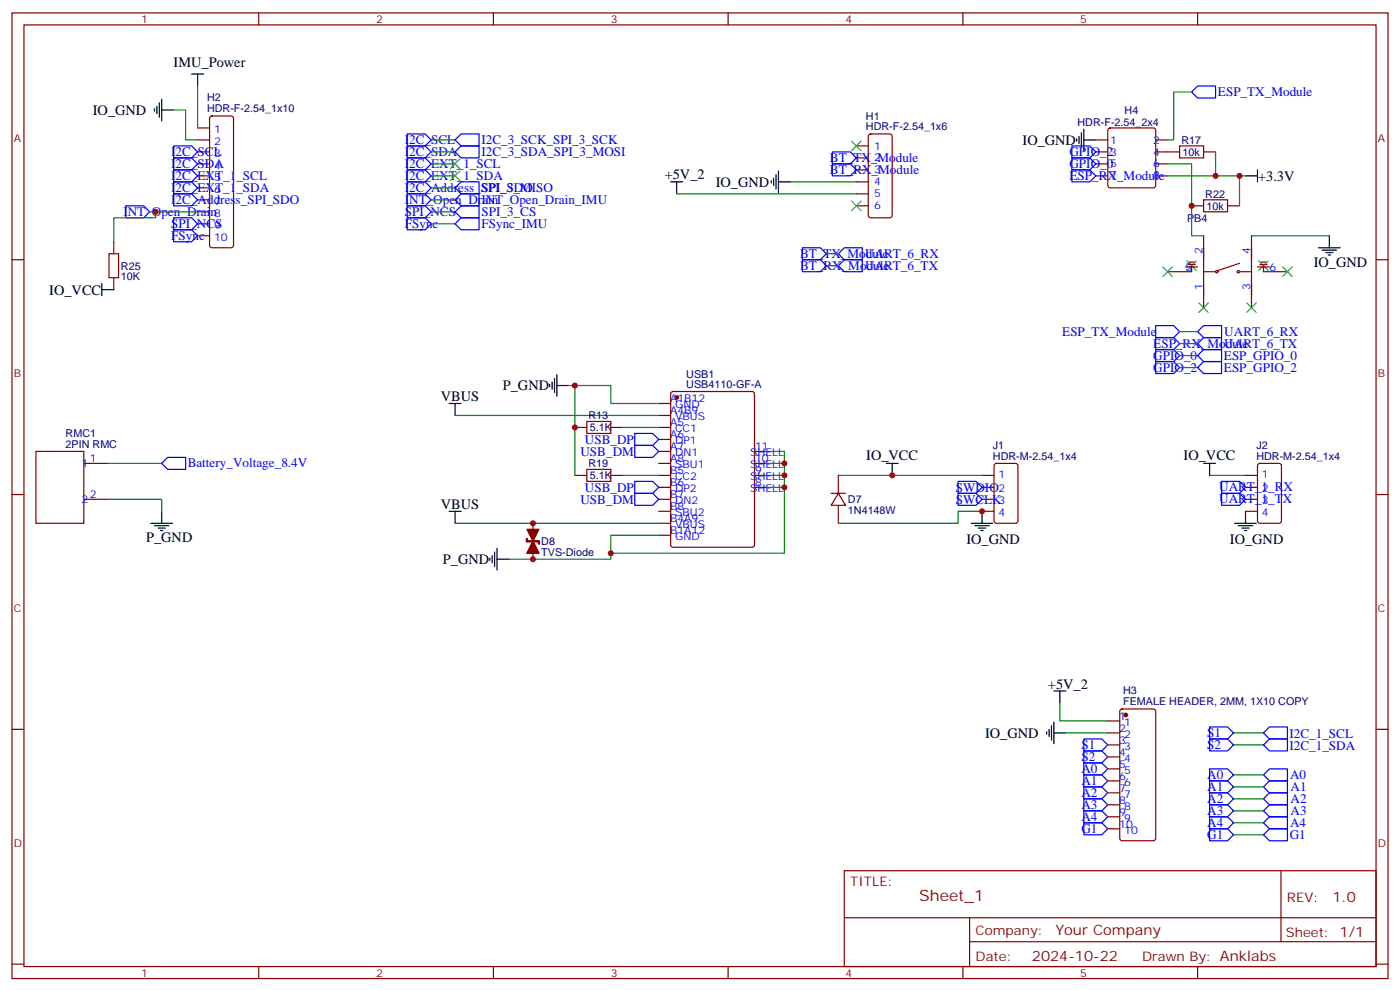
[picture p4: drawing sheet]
<svg xmlns="http://www.w3.org/2000/svg" width="412mm" height="292mm" viewBox="0 0 412 292" stroke-linecap="round" stroke-linejoin="round" font-family="sans-serif">
<g fill="none" stroke="#870000" stroke-width=".35">
<path d="M3.5 3.8h405.4v284.3h-405.4zM7.1 7.3h398.2v277.3h-398.2zM76.2 3.8v3.5M145.3 3.8v3.5M214.5 3.8v3.5M283.6 3.8v3.5M352.8 3.8v3.5M58.2 37.7h3.5M62 34.4l.4-.3h5.7l.5 .3 .2 .5v37.3l-.2 .5-.5 .3h-5.7l-.5-.3-.2-.5v-37.3zM256 39.6l.5-.2h5.6l.7 .5v23.5l-.4 .7h-5.9l-.7-.4v-23.6zM326.6 37.9l.4-.2h12.7l.5 .2 .2 .5v16.2l-.2 .5-.5 .2h-12.7l-.5-.2-.2-.5v-16.2zM58.2 41.2h3.5"/>
<path d="M58.2 44.7h3.5M58.2 48.3h3.5M58.2 51.8h3.5M58.2 55.3h3.5M58.2 58.8h3.5M252.2 43h3.6M252.2 46.5h3.6M252.2 50h3.6M252.2 53.6h3.6M252.2 57.1h3.6M322.8 41.2h3.5M322.8 44.7h3.5"/>
<path d="M322.8 48.3h3.5M322.8 51.8h3.5M340.4 41.2h3.6M340.4 44.7h7.1M340.4 48.3h3.6M340.4 51.8h3.6M347.5 43h7v3.5h-7zM354.5 58.8h7.1v3.6h-7.1zM354.5 44.7h3.6M3.5 76.5h3.6M32.1 74.7h2.8v7.1h-2.8zM33.5 71.2v3.5"/>
<path d="M58.2 62.4h3.5M58.2 65.9h3.5M58.2 69.4h3.5M252.2 60.6h3.6M349.2 78.6h3.6M350 77.9h2.1M350.3 77.2h1.4M351 60.6h3.5M351 78.6v1.4h-7M354.5 69.4v21.2M361.6 60.6h3.5M365.1 77.5l-6.3 2.2"/>
<path d="M368.7 69.4v21.2M370.4 78.6h3.5M371.1 77.9h2.1M371.5 77.2h1.4M372.2 78.6v1.4h7M405.3 76.5h3.6M33.5 81.8v3.5M354.5 80h3.6M365.1 80h3.6M194 118.8h3.6M197.8 115.5l.5-.2h23.2l.7 .4v44.7l-.4 .7h-23.5l-.7-.4v-44.7zM10.6 132.9h14.1v21.2h-14.1z"/>
<path d="M24.7 136.5h7M169.3 140h3.6M169.3 125.9h3.6M172.9 124.1h7v3.5h-7zM172.9 138.2h7v3.5h-7zM179.9 140h3.5M179.9 125.9h3.5M194 140h3.6M194 122.3h3.6M194 125.9h3.6M194 129.4h3.6M194 132.9h3.6"/>
<path d="M194 136.5h3.6M222.2 140h3.6M222.2 132.9h3.6M222.2 136.5h3.6M246.9 140v5.3M289.3 140h3.5M293 136.7l.5-.2h5.7l.6 .4 .1 16.5-.5 .6-5.9 .1-.6-.5-.1-16.4zM366.9 140h3.5M370.7 136.7l.4-.2h5.7l.6 .4 .1 16.5-.5 .6-5.9 .1-.6-.5-.1-16.4zM3.5 145.6h3.6M24.7 147h7M157 154.1v1.8"/>
<path d="M194 143.5h3.6M194 147h3.6M194 150.6h3.6M194 154.1h3.6M194 157.6h3.6M222.2 143.5h3.6M244.8 145.3h4.3M246.9 145.3l2.2 3.5h-4.3zM246.9 148.8v5.3M289.3 143.5h3.5M289.3 147h3.5M289.3 150.6h3.5"/>
<path d="M366.9 143.5h3.5M366.9 147h3.5M366.9 150.6h3.5M405.3 145.6h3.6M157 162.9v1.8M3.5 214.8h3.6M326.3 212.3h3.5M326.3 215.8h3.5M326.3 219.4h3.5M330.1 209l.5-.2h9.1l.7 .4v37.7l-.4 .6-9.4 .1-.7-.5-.1-37.6zM405.3 214.8h3.6M326.3 222.9h3.5"/>
<path d="M326.3 226.4h3.5M326.3 229.9h3.5M326.3 233.5h3.5M326.3 237h3.5M248.7 256.4h156.6v28.2h-156.6zM326.3 240.5h3.5M326.3 244.1h3.5M377.3 256.4v20.9M248.7 270.2h156.5M285.6 277.3h119.6M285.6 270.2v14.2M3.5 283.9h3.6"/>
<path d="M76.2 284.6v3.5M145.3 284.6v3.5M214.5 284.6v3.5M283.6 284.6v3.5M352.8 284.6v3.5M405.3 283.9h3.6"/>
<circle cx="358.4" cy="80" r=".35"/>
<circle cx="364.8" cy="80" r=".35"/>
</g>
<g fill="none" stroke="#000" stroke-width=".35">
<path d="M45.5 32v.7M46.2 31.3v2.1M46.9 30.3v4.2M47.6 29.2v6.4M47.6 32.4h3.6M56.4 21.8h3.6M58.2 21.8v3.5M318.6 39.1v4.2M319.3 38v6.4M197.6 53.6h3.5M199.3 53.6v3.5M227.2 53.2v.7"/>
<path d="M227.9 52.5v2.1M228.6 51.4v4.3M229.3 53.6h3.5M229.3 50.4v6.3M317.1 40.9v.7M317.9 40.1v2.2M319.3 41.2h3.5M366.9 51.8h3.5M370.4 50v3.6M388.4 73h6.4M389.5 73.7h4.2M390.5 74.4h2.1"/>
<path d="M391.2 75.1h.7M391.6 69.4v3.6M30 85.3h3.5M30 83.5v3.6M132.3 118.8h3.5M134.1 118.8v3.5M161.9 113.2v.7M162.6 112.5v2.1M163.3 111.4v4.2M164 113.5h3.6M164 110.3v6.4M261.1 136.5h3.5"/>
<path d="M262.8 136.5v3.5M354.5 136.5h3.6M356.3 136.5v3.5M44.4 154.1h6.4M45.5 154.8h4.2M46.6 155.5h2.1M47.3 156.2h.7M47.6 150.6v3.5M132.3 150.6h3.5M134.1 150.6v3.5M286.1 154.1h6.4M287.2 154.8h4.2"/>
<path d="M288.2 155.5h2.1M288.9 156.2h.7M289.3 150.6v3.5M363.7 154.1h6.4M364.8 154.8h4.2M365.8 155.5h2.1M366.5 156.2h.7M366.9 150.6v3.5M144.3 164.3v.7M145 163.6v2.1M145.7 162.6v4.2M146.4 164.7h3.5"/>
<path d="M146.4 161.5v6.4M308.3 215.5v.7M309 214.8v2.1M309.7 213.7v4.2M310.4 203.5h3.6M310.4 215.8h3.6M310.4 212.7v6.3M312.2 203.5v3.5"/>
</g>
<g fill="none" stroke="#008700" stroke-width=".35">
<path d="M51.2 32.4h3.5v8.8h3.5M58.2 25.3v12.4M351 27.1h-5.3v14.1h-1.7M127 41.2h7.1M127 44.7h7.1M127 48.3h7.1M127 51.8h7.1M127 55.3h7.1M127 58.8h7.1M199.3 57.1h52.9M232.8 53.6h19.4M344 48.3h7v21.1h3.5"/>
<path d="M344 51.8h22.9M358.1 44.7v7.1M365.1 51.8v8.8M44.1 62.4h14.1M45.9 62.4v1.7h-12.4v7.1M127 62.4h7.1M127 65.9h7.1M243.4 78.2h3.5M243.4 74.7h3.5M368.7 69.4h22.9M347.5 97.6h5.3M167.6 113.5h12.3v5.3h14.1"/>
<path d="M169.3 113.5v26.5M347.5 104.7h5.3M347.5 108.2h5.3M347.5 101.2h5.3M31.7 136.5h15.9M134.1 122.3h59.9M183.4 140h10.6M183.4 125.9h10.6M225.8 132.9h5.3v3.6h-5.3M231.1 136.5v3.5h-5.3M231.1 140v3.5h-5.3M246.9 140h42.4"/>
<path d="M356.3 140h10.6M31.7 147h15.9v3.6M134.1 154.1h59.9M194 157.6h-14.1v7.1h-30M231.1 143.5v19.4h-51.2M289.3 150.6h-7.1v3.5h-35.3M312.2 207v5.3h14.1M314 215.8h12.3M363.4 215.8h8.8M363.4 219.4h8.8M363.4 238.8h8.8M363.4 235.2h8.8"/>
<path d="M363.4 231.7h8.8M363.4 228.2h8.8M363.4 242.3h8.8M363.4 245.8h8.8"/>
</g>
<g fill="none" stroke="#00f" stroke-width=".35">
<path d="M119.9 39.4h5.3l1.8 1.8-1.8 1.8h-5.3zM135.8 39.4h5.3v3.6h-5.3l-1.7-1.8zM351 27.1l1.8-1.8h5.3v3.6h-5.3zM51.2 43h5.2l1.8 1.7-1.8 1.8h-5.2zM51.2 46.5h5.2l1.8 1.8-1.8 1.7h-5.2zM51.2 50h5.2l1.8 1.8-1.8 1.8h-5.2zM51.2 53.6h5.2l1.8 1.7-1.8 1.8h-5.2zM51.2 57.1h5.2l1.8 1.7-1.8 1.8h-5.2zM119.9 43h5.3l1.8 1.7-1.8 1.8h-5.3zM119.9 46.5h5.3l1.8 1.8-1.8 1.7h-5.3zM119.9 50h5.3l1.8 1.8-1.8 1.8h-5.3zM119.9 53.6h5.3l1.8 1.7-1.8 1.8h-5.3z"/>
<path d="M119.9 57.1h5.3l1.8 1.7-1.8 1.8h-5.3zM134.1 44.7l1.7-1.7h5.3v3.5h-5.3zM134.1 55.3l1.7-1.7h5.3v3.5h-5.3zM135.8 57.1h5.3v3.5h-5.3l-1.7-1.8zM245.2 44.7h5.3l1.7 1.8-1.7 1.8h-5.3zM245.2 48.3h5.3l1.7 1.7-1.7 1.8h-5.3zM315.7 50h5.3l1.8 1.8-1.8 1.8h-5.3zM315.7 43h5.3l1.8 1.7-1.8 1.8h-5.3zM315.7 46.5h5.3l1.8 1.8-1.8 1.7h-5.3zM37 60.6h5.3l1.8 1.8-1.8 1.7h-5.3zM51.2 64.1h5.2l1.8 1.8-1.8 1.8h-5.2zM51.2 67.7h5.2l1.8 1.7-1.8 1.8h-5.2z"/>
<path d="M119.9 60.6h5.3l1.8 1.8-1.8 1.7h-5.3zM119.9 64.1h5.3l1.8 1.8-1.8 1.8h-5.3zM134.1 65.9l1.7-1.8h5.3v3.6h-5.3zM134.1 62.4l1.7-1.8h5.3v3.5h-5.3zM236.4 76.5h5.3l1.7 1.7-1.7 1.8h-5.3zM236.4 73h5.3l1.7 1.7-1.7 1.8h-5.3zM246.9 74.7l1.8-1.7h5.3v3.5h-5.3zM246.9 78.2l1.8-1.7h5.3v3.5h-5.3zM340.4 95.9h5.3l1.8 1.7-1.8 1.8h-5.3zM340.4 99.4h5.3l1.8 1.8-1.8 1.7h-5.3zM354.5 95.9h5.3v3.5h-5.3l-1.7-1.8zM340.4 102.9h5.3l1.8 1.8-1.8 1.8h-5.3z"/>
<path d="M340.4 106.5h5.3l1.8 1.7-1.8 1.8h-5.3zM352.8 101.2l1.7-1.8h5.3v3.5h-5.3zM354.5 102.9h5.3v3.6h-5.3l-1.7-1.8zM354.5 106.5h5.3v3.5h-5.3l-1.7-1.8zM47.6 136.5l1.8-1.8h5.3v3.5h-5.3zM187 127.6h5.3l1.7 1.8-1.7 1.8h-5.3zM187 131.2h5.3l1.7 1.7-1.7 1.8h-5.3zM187 145.3h5.3l1.7 1.7-1.7 1.8h-5.3zM187 141.7h5.3l1.7 1.8-1.7 1.8h-5.3zM282.2 141.7h5.3l1.8 1.8-1.8 1.8h-5.3zM282.2 145.3h5.3l1.8 1.7-1.8 1.8h-5.3zM359.8 145.3h5.3l1.8 1.7-1.8 1.8h-5.3z"/>
<path d="M359.8 141.7h5.3l1.8 1.8-1.8 1.8h-5.3zM319.3 217.6h5.3l1.7 1.8-1.7 1.7h-5.3zM356.3 217.6h5.3l1.8 1.8-1.8 1.7h-5.3zM356.3 214.1h5.3l1.8 1.7-1.8 1.8h-5.3zM372.2 215.8l1.7-1.7h5.3v3.5h-5.3zM373.9 217.6h5.3v3.5h-5.3l-1.7-1.7zM319.3 224.6h5.3l1.7 1.8-1.7 1.8h-5.3zM319.3 221.1h5.3l1.7 1.8-1.7 1.7h-5.3zM319.3 228.2h5.3l1.7 1.7-1.7 1.8h-5.3zM319.3 231.7h5.3l1.7 1.8-1.7 1.7h-5.3zM319.3 235.2h5.3l1.7 1.8-1.7 1.8h-5.3zM319.3 238.8h5.3l1.7 1.7-1.7 1.8h-5.3z"/>
<path d="M356.3 237h5.3l1.8 1.8-1.8 1.7h-5.3zM356.3 233.5h5.3l1.8 1.7-1.8 1.8h-5.3zM356.3 229.9h5.3l1.8 1.8-1.8 1.8h-5.3zM356.3 226.4h5.3l1.8 1.8-1.8 1.7h-5.3zM372.2 238.8l1.7-1.8h5.3v3.5h-5.3zM372.2 231.7l1.7-1.8h5.3v3.6h-5.3zM372.2 228.2l1.7-1.8h5.3v3.5h-5.3zM373.9 233.5h5.3v3.5h-5.3l-1.7-1.8zM319.3 242.3h5.3l1.7 1.8-1.7 1.7h-5.3zM356.3 240.5h5.3l1.8 1.8-1.8 1.8h-5.3zM356.3 244.1h5.3l1.8 1.7-1.8 1.8h-5.3zM372.2 245.8l1.7-1.7h5.3v3.5h-5.3z"/>
<path d="M372.2 242.3l1.7-1.8h5.3v3.6h-5.3z"/>
</g>
<g fill="none" stroke="#3c3" stroke-width=".35">
<path d="M132.6 46.8l2.9 2.9M132.6 50.4l2.9 2.8M135.5 46.8l-2.9 2.9M135.5 50.4l-2.9 2.8M250.8 41.6l2.8 2.8M250.8 59.2l2.8 2.8M253.6 41.6l-2.8 2.8M253.6 59.2l-2.8 2.8M342.5 78.6l2.9 2.8M345.4 78.6l-2.9 2.8M349.6 76.8l2.8 2.9M352.4 76.8l-2.8 2.9"/>
<path d="M370.8 76.8l2.8 2.9M373.6 76.8l-2.8 2.9M377.8 78.6l2.8 2.8M380.6 78.6l-2.8 2.8M353.1 89.2l2.9 2.8M356 89.2l-2.9 2.8M367.2 89.2l2.9 2.8M370.1 89.2l-2.9 2.8"/>
</g>
<g fill="#870000" stroke="#870000" stroke-width=".35">
<path d="M157 159.4l1.7 3.5h-3.5z"/>
<path d="M155.2 155.9h3.5l-1.7 3.5z"/>
<circle cx="199.3" cy="117.1" r=".53"/>
<circle cx="331.6" cy="210.5" r=".53"/>
</g>
<path d="M155.2 158.7v.7h3.5v.7" fill="none" stroke="#870000" stroke-width=".71"/>
<g fill="#c00">
<circle cx="169.3" cy="113.5" r=".88"/>
<circle cx="169.3" cy="125.9" r=".88"/>
<circle cx="231.1" cy="136.5" r=".88"/>
<circle cx="231.1" cy="140" r=".88"/>
<circle cx="179.9" cy="162.9" r=".88"/>
<circle cx="231.1" cy="143.5" r=".88"/>
<circle cx="358.1" cy="51.8" r=".88"/>
<circle cx="365.1" cy="51.8" r=".88"/>
<circle cx="45.9" cy="62.4" r=".88"/>
<circle cx="351" cy="60.6" r=".88"/>
<circle cx="289.3" cy="150.6" r=".88"/>
<circle cx="157" cy="164.7" r=".88"/>
<circle cx="157" cy="154.1" r=".88"/>
<circle cx="262.8" cy="140" r=".88"/>
</g>
<text font-size="4.6" fill="#800" x="270.8" y="265.4">Sheet_1</text>
<g font-size="4.2">
<text x="51.2" y="19.7">IMU_Power</text>
<text x="27.4" y="33.8">IO_GND</text>
<text x="301.2" y="42.6">IO_GND</text>
<text x="195.8" y="52.8">+5V_2</text>
<text x="370.6" y="53.2">+3.3V</text>
<text x="210.8" y="54.9">IO_GND</text>
<text x="387" y="78.6">IO_GND</text>
<text x="14.5" y="86.7">IO_VCC</text>
<text x="129.8" y="118.1">VBUS</text>
<text x="148.1" y="115">P_GND</text>
<text x="255.2" y="135.4">IO_VCC</text>
<text x="348.7" y="135.4">IO_VCC</text>
<text x="129.8" y="149.9">VBUS</text>
<text x="43" y="159.7">P_GND</text>
<text x="284.7" y="160.2">IO_GND</text>
<text x="362.3" y="160.2">IO_GND</text>
<text x="130.5" y="166.1">P_GND</text>
<text x="308.7" y="202.8">+5V_2</text>
<text x="290.2" y="217.2">IO_GND</text>
</g>
<g font-size="4.2" fill="#800">
<text x="392.5" y="265.7">1.0</text>
<text x="310.9" y="275.2">Your Company</text>
<text x="304" y="283">2024-10-22</text>
</g>
<g font-size="3.9" fill="#00f">
<text x="358.8" y="28.4">ESP_TX_Module</text>
<text x="50.4" y="46">I2C_SCL</text>
<text x="119.2" y="42.5">I2C_SCL</text>
<text x="119.2" y="46">I2C_SDA</text>
<text x="141.8" y="46">I2C_3_SDA_SPI_3_MOSI</text>
<text x="141.8" y="42.5">I2C_3_SCK_SPI_3_SCK</text>
<text x="244.5" y="47.8">BT_TX_Module</text>
<text x="315" y="46">GPIO_2</text>
<text x="50.4" y="49.5">I2C_SDA</text>
<text x="50.4" y="53">I2C_EXT_1_SCL</text>
<text x="119.2" y="49.5">I2C_EXT_1_SCL</text>
<text x="119.2" y="53">I2C_EXT_1_SDA</text>
<text x="244.5" y="51.3">BT_RX_Module</text>
<text x="315" y="53">ESP_RX_Module</text>
<text x="315" y="49.5">GPIO_0</text>
<text x="50.4" y="56.6">I2C_EXT_1_SDA</text>
<text x="119.2" y="56.6">I2C_Address_SPI_SDO</text>
<text x="141.8" y="56.6">SPI_3_MISO</text>
<text x="36.3" y="63.6">INT_Open_Drain</text>
<text x="50.4" y="60.1">I2C_Address_SPI_SDO</text>
<text x="119.2" y="60.1">INT_Open_Drain</text>
<text x="119.2" y="63.6">SPI_NCS</text>
<text x="141.8" y="60.2">INT_Open_Drain_IMU</text>
<text x="141.8" y="63.7">SPI_3_CS</text>
<text x="50.4" y="67.2">SPI_NCS</text>
<text x="50.4" y="70.7">FSync</text>
<text x="119.2" y="67.1">FSync</text>
<text x="141.8" y="67.3">FSync_IMU</text>
<text x="235.7" y="76">BT_TX_Module</text>
<text x="254.8" y="76.1">UART_6_RX</text>
<text x="235.7" y="79.5">BT_RX_Module</text>
<text x="254.8" y="79.6">UART_6_TX</text>
<text x="312.9" y="98.9">ESP_TX_Module</text>
<text x="360.6" y="99">UART_6_RX</text>
<text x="339.7" y="102.4">ESP_RX_Module</text>
<text x="339.7" y="106">GPIO_0</text>
<text x="360.5" y="106">ESP_GPIO_0</text>
<text x="360.6" y="102.5">UART_6_TX</text>
<text x="339.7" y="109.5">GPIO_2</text>
<text x="360.5" y="109.5">ESP_GPIO_2</text>
<text x="172.3" y="130.8">USB_DP</text>
<text x="55.3" y="137.7">Battery_Voltage_8.4V</text>
<text x="171" y="134.3">USB_DM</text>
<text x="171" y="148.4">USB_DM</text>
<text x="172.3" y="144.9">USB_DP</text>
<text x="281.5" y="144.8">SWDIO</text>
<text x="281.5" y="148.3">SWCLK</text>
<text x="359.1" y="148.2">UART_1_TX</text>
<text x="359.1" y="144.7">UART_1_RX</text>
<text x="318.6" y="220.6">S1</text>
<text x="355.6" y="220.6">S2</text>
<text x="355.6" y="217.1">S1</text>
<text x="379.8" y="217.2">I2C_1_SCL</text>
<text x="379.8" y="220.7">I2C_1_SDA</text>
<text x="318.6" y="227.7">A0</text>
<text x="318.6" y="224.2">S2</text>
<text x="318.6" y="231.2">A1</text>
<text x="355.6" y="233">A1</text>
<text x="355.6" y="229.4">A0</text>
<text x="380" y="229.5">A0</text>
<text x="380.1" y="233.1">A1</text>
<text x="318.6" y="234.7">A2</text>
<text x="318.6" y="238.3">A3</text>
<text x="355.6" y="236.5">A2</text>
<text x="380.1" y="236.6">A2</text>
<text x="318.6" y="241.8">A4</text>
<text x="318.6" y="245.3">G1</text>
<text x="355.6" y="240">A3</text>
<text x="355.6" y="243.6">A4</text>
<text x="380" y="243.6">A4</text>
<text x="380.1" y="240.1">A3</text>
<text x="355.6" y="247.1">G1</text>
<text x="379.9" y="247.2">G1</text>
</g>
<g font-size="3.9" fill="#800">
<text x="250.5" y="261">TITLE:</text>
<text x="379.1" y="265.7">REV:</text>
<text x="287.4" y="275.2">Company:</text>
<text x="378.7" y="275.8">Sheet: 1/1</text>
<text x="287.4" y="282.9">Date:</text>
<text x="336.4" y="282.9">Drawn By: Anklabs</text>
</g>
<g font-size="3.2" fill="#800">
<text x="41.6" y="6.8">1</text>
<text x="110.8" y="6.8">2</text>
<text x="179.9" y="6.8">3</text>
<text x="249.1" y="6.8">4</text>
<text x="318.2" y="6.8">5</text>
<text x="4.1" y="41.9">A</text>
<text x="405.9" y="41.9">A</text>
<text x="4.1" y="111.1">B</text>
<text x="405.9" y="111.1">B</text>
<text x="4.1" y="180.2">C</text>
<text x="405.9" y="180.2">C</text>
<text x="4.1" y="249.3">D</text>
<text x="405.9" y="249.3">D</text>
<text x="41.6" y="287.6">1</text>
<text x="110.8" y="287.6">2</text>
<text x="179.9" y="287.6">3</text>
<text x="249.1" y="287.6">4</text>
<text x="318.2" y="287.6">5</text>
</g>
<g font-size="3.2" fill="#000080">
<text x="61" y="29.8">H2</text>
<text x="61" y="33.1">HDR-F-2.54_1x10</text>
<text x="255.1" y="35.2">H1</text>
<text x="331.3" y="33.5">H4</text>
<text x="255.1" y="38.4">HDR-F-2.54_1x6</text>
<text x="317.4" y="37">HDR-F-2.54_2x4</text>
<text x="348" y="42.3">R17</text>
<text x="348.3" y="45.8">10k</text>
<text x="355" y="58.2">R22</text>
<text x="349.7" y="65.3">PB4</text>
<text x="355.4" y="61.7">10k</text>
<text x="35.6" y="82.6">10K</text>
<text x="35.6" y="79.4">R25</text>
<text x="202.2" y="111.2">USB1</text>
<text x="202.2" y="114.1">USB4110-GF-A</text>
<text x="173.4" y="123.5">R13</text>
<text x="19.3" y="131.9">2PIN RMC</text>
<text x="19.3" y="128.7">RMC1</text>
<text x="173.7" y="127">5.1K</text>
<text x="173.4" y="137.6">R19</text>
<text x="292.5" y="135.4">HDR-M-2.54_1x4</text>
<text x="292.5" y="132.2">J1</text>
<text x="370.1" y="135.4">HDR-M-2.54_1x4</text>
<text x="370.1" y="132.2">J2</text>
<text x="173.7" y="141.1">5.1K</text>
<text x="249.8" y="148.2">D7</text>
<text x="249.8" y="151.3">1N4148W</text>
<text x="159.5" y="160.5">D8</text>
<text x="159.5" y="163.7">TVS-Diode</text>
<text x="330.9" y="207.6">FEMALE HEADER, 2MM, 1X10 COPY</text>
<text x="330.9" y="204.5">H3</text>
</g>
<g font-size="3.2" fill="#00f">
<text x="63" y="39.1">1</text>
<text x="63" y="42.6">2</text>
<text x="63" y="46.1">3</text>
<text x="257.5" y="44">1</text>
<text x="257.5" y="47.6">2</text>
<text x="327" y="42.3">1</text>
<text x="327" y="45.8">3</text>
<text x="339.7" y="42.3">2</text>
<text x="339.7" y="45.8">4</text>
<text x="63" y="49.7">4</text>
<text x="63" y="53.2">5</text>
<text x="257.5" y="51.1">3</text>
<text x="327" y="49.3">5</text>
<text x="327" y="52.8">7</text>
<text x="339.7" y="49.3">6</text>
<text x="339.7" y="52.8">8</text>
<text x="63" y="56.7">6</text>
<text x="257.5" y="54.6">4</text>
<text x="257.5" y="58.1">5</text>
<text x="63" y="60.3">7</text>
<text x="63" y="63.8">8</text>
<text x="257.5" y="61.7">6</text>
<text x="63" y="67.3">9</text>
<text x="63" y="70.8">10</text>
<text x="354.2" y="74.7" transform="rotate(-90 354.2 74.7)">2</text>
<text x="368.3" y="74.7" transform="rotate(-90 368.3 74.7)">4</text>
<text x="349.2" y="79.7">5</text>
<text x="373.9" y="79.7">6</text>
<text x="354.2" y="85.3" transform="rotate(-90 354.2 85.3)">1</text>
<text x="368.3" y="85.3" transform="rotate(-90 368.3 85.3)">3</text>
<text x="197.4" y="118.5">A1B12</text>
<text x="197.4" y="122">A4B9</text>
<text x="197.4" y="125.5">A5</text>
<text x="198.9" y="120.2">GND</text>
<text x="198.9" y="123.8">VBUS</text>
<text x="197.4" y="129">A6</text>
<text x="198.9" y="127.3">CC1</text>
<text x="198.9" y="130.8">DP1</text>
<text x="24" y="137.5">1</text>
<text x="26.5" y="136.1">1</text>
<text x="197.4" y="132.6">A7</text>
<text x="197.4" y="136.1">A8</text>
<text x="198.9" y="134.3">DN1</text>
<text x="198.9" y="137.9">SBU1</text>
<text x="220.9" y="137.9">SHELL</text>
<text x="220.9" y="134.3">SHELL</text>
<text x="222.4" y="136.1">10</text>
<text x="222.4" y="132.6">11</text>
<text x="197.4" y="139.6">B5</text>
<text x="197.4" y="143.2">B6</text>
<text x="198.9" y="141.4">CC2</text>
<text x="220.9" y="141.4">SHELL</text>
<text x="222.4" y="143.2">8</text>
<text x="222.4" y="139.6">9</text>
<text x="294.1" y="140.7">1</text>
<text x="371.7" y="140.7">1</text>
<text x="24" y="148.1">2</text>
<text x="26.5" y="146.7">2</text>
<text x="197.4" y="146.7">B7</text>
<text x="198.9" y="144.9">DP2</text>
<text x="198.9" y="148.4">DN2</text>
<text x="220.9" y="144.9">SHELL</text>
<text x="294.1" y="144.9">2</text>
<text x="294.1" y="148.4">3</text>
<text x="371.7" y="144.9">2</text>
<text x="371.7" y="148.4">3</text>
<text x="197.4" y="150.2">B8</text>
<text x="197.4" y="153.7">B4A9</text>
<text x="198.9" y="152">SBU2</text>
<text x="198.9" y="155.5">VBUS</text>
<text x="294.1" y="152">4</text>
<text x="371.7" y="152">4</text>
<text x="197.4" y="157.3">B1A12</text>
<text x="198.9" y="159">GND</text>
<text x="329.7" y="211.9">1</text>
<text x="329.7" y="215.5">2</text>
<text x="331.2" y="213.7">1</text>
<text x="329.7" y="219">3</text>
<text x="331.2" y="217.2">2</text>
<text x="331.2" y="220.8">3</text>
<text x="329.7" y="222.5">4</text>
<text x="329.7" y="226.1">5</text>
<text x="331.2" y="224.3">4</text>
<text x="331.2" y="227.8">5</text>
<text x="329.7" y="229.6">6</text>
<text x="329.7" y="233.1">7</text>
<text x="331.2" y="231.4">6</text>
<text x="329.7" y="236.6">8</text>
<text x="331.2" y="234.9">7</text>
<text x="331.2" y="238.4">8</text>
<text x="329.7" y="240.2">9</text>
<text x="329.7" y="243.7">10</text>
<text x="331.2" y="241.9">9</text>
<text x="331.2" y="245.5">10</text>
</g>
</svg>
